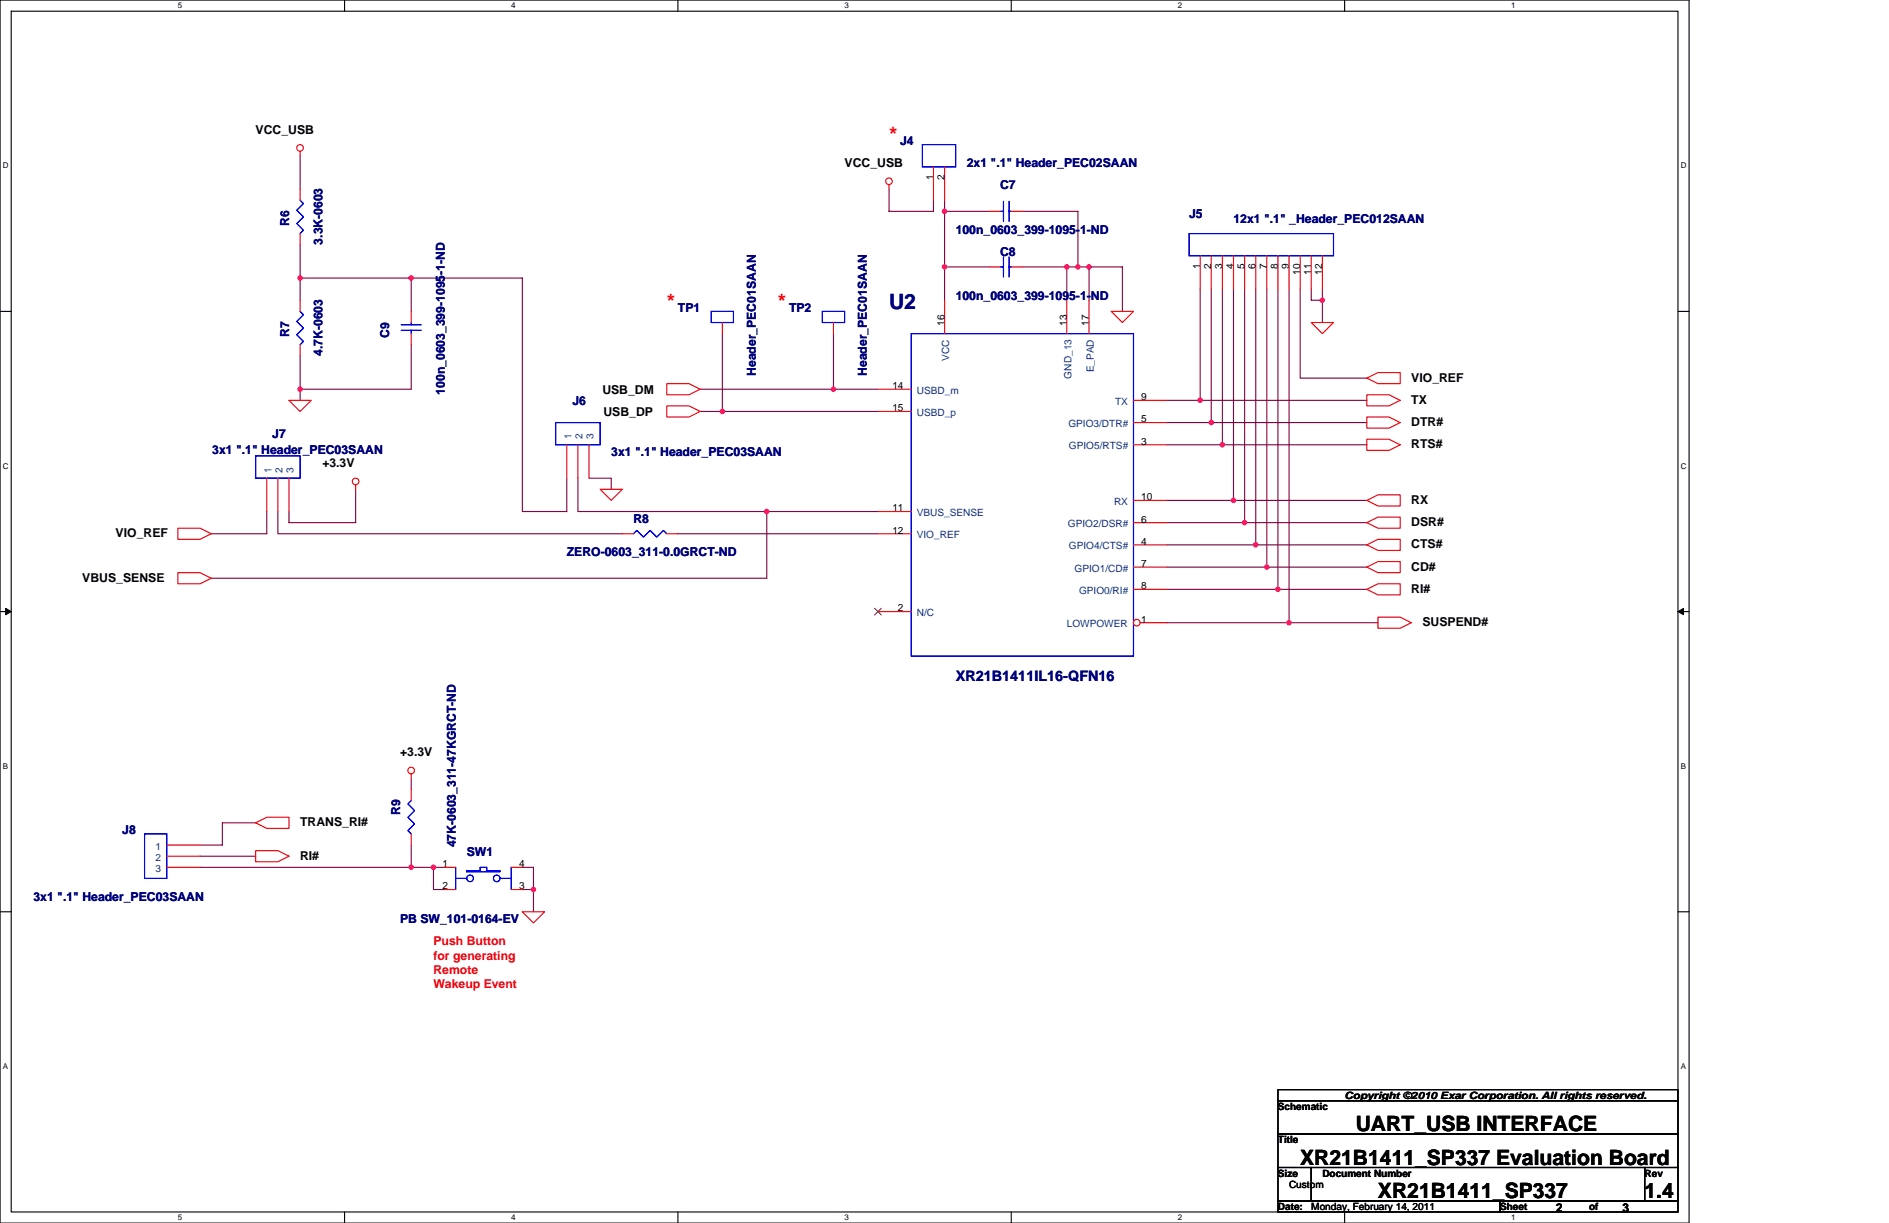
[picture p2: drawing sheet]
<svg xmlns="http://www.w3.org/2000/svg" width="432mm" height="279mm" viewBox="0 0 432 279" stroke-linecap="round" stroke-linejoin="round" font-family="sans-serif">
<path d="M0 0h386.1v279.4h-386.1zM2.6 2.6h381v274.3h-381z" fill="none" stroke="#000" stroke-width=".25"/>
<g fill="#fff">
<path d="M40.7 .3h1v2h-1z"/>
<path d="M40.7 277.1h1v2.1h-1z"/>
</g>
<path d="M78.8 0v2.6M78.8 276.9v2.5" fill="none" stroke="#000" stroke-width=".25"/>
<g fill="#fff">
<path d="M116.9 .3h1v2h-1z"/>
<path d="M116.9 277.1h1v2.1h-1z"/>
</g>
<path d="M155 0v2.6M155 276.9v2.5" fill="none" stroke="#000" stroke-width=".25"/>
<g fill="#fff">
<path d="M193.1 .3h1v2h-1z"/>
<path d="M193.1 277.1h1v2.1h-1z"/>
</g>
<path d="M231.2 0v2.6M231.2 276.9v2.5" fill="none" stroke="#000" stroke-width=".25"/>
<g fill="#fff">
<path d="M269.3 .3h1v2h-1z"/>
<path d="M269.3 277.1h1v2.1h-1z"/>
</g>
<path d="M307.4 0v2.6M307.4 276.9v2.5" fill="none" stroke="#000" stroke-width=".25"/>
<g fill="#fff">
<path d="M345.5 .3h1v2h-1z"/>
<path d="M345.5 277.1h1v2.1h-1z"/>
<path d="M.7 36.9h1.2v2h-1.2z"/>
<path d="M384.2 36.9h1.3v2h-1.3z"/>
<path d="M.7 105.4h1.2v2.1h-1.2z"/>
<path d="M384.2 105.4h1.3v2.1h-1.3z"/>
</g>
<path d="M0 71.1h2.6M383.6 71.1h2.5" fill="none" stroke="#000" stroke-width=".25"/>
<g fill="#fff">
<path d="M.7 174h1.2v2h-1.2z"/>
<path d="M384.2 174h1.2v2h-1.2z"/>
</g>
<path d="M0 139.7h2.6M383.6 139.7h2.5" fill="none" stroke="#000" stroke-width=".25"/>
<path d="M1.3 139l1.3 .7-1.3 .7zM383.6 139.7l1.2-.7v1.4z" fill="#000" stroke="#000" stroke-width=".23"/>
<g fill="#fff">
<path d="M.7 242.6h1.2v2h-1.2z"/>
<path d="M384.2 242.6h1.2v2h-1.2z"/>
</g>
<path d="M0 208.3h2.6M383.6 208.3h2.5M292.1 251.5h91.5v7.6h-91.5zM292.1 259.1h91.5v7.6h-91.5zM292.1 248.9h91.5v2.6h-91.5zM292.1 266.7h7.6v7.6h-7.6zM292.1 274.3h50.8v2.6h-50.8zM299.7 266.7h76.2v7.6h-76.2zM342.9 274.3h40.7v2.6h-40.7zM375.9 266.7h7.7v7.6h-7.7z" fill="none" stroke="#000" stroke-width=".25"/>
<g fill="none" stroke="#800040" stroke-width=".25">
<path d="M68.6 35.6v7.6M68.6 55.9v12.7M203.2 43.2v5.1h10.2v-2.6M215.9 45.7v2.6h10.2M215.9 48.3v20.3M233.7 48.3h12.7v12.7M68.6 63.5h50.8v53.4h10.2v-7.7M94 63.5v7.6M94 78.8v10.1h-25.4M165.1 76.2v17.8M190.5 76.2v12.7M215.9 61h10.2"/>
<path d="M233.7 61h22.9v10.1M243.9 61v7.6M248.9 61v7.6M274.3 66.1v25.4M276.9 66.1v30.4M279.4 66.1v35.5M282 66.1v48.2M284.5 66.1v53.3M287 66.1v58.4M289.6 66.1v63.5M292.1 66.1v68.5M294.7 66.1v76.2"/>
<path d="M297.2 66.1v20.3h15.2M299.7 66.1v2.5h2.6M302.3 66.1v7.6M68.6 81.3v10.2M160 88.9h40.7M160 94h40.7M266.7 96.5h45.7M266.7 91.5h45.7M61 116.9v5h-12.7M63.5 116.9v5h78.8M81.3 111.8v7.6h-15.2v-2.5M132.1 109.2v7.7h43.2"/>
<path d="M134.6 109.2h5.1v2.6M175.3 116.9h25.4M175.3 116.9v15.2h-127M266.7 119.4h45.7M266.7 101.6h45.7M266.7 114.3h45.7M155 121.9h45.7M266.7 134.6h45.7M266.7 129.6h45.7M266.7 124.5h45.7M266.7 142.3h48.3M94 177.8v2.6"/>
<path d="M45.7 198.1h55.9M45.7 195.6h12.7M58.4 188h-7.6v5.1h-5.1M94 193.1v5M99.1 198.1v5.1h2.5M119.4 198.1h2.5v5.1M119.4 203.2h2.5v5.1"/>
</g>
<g fill="#f0f" stroke="#f0f" stroke-width=".25">
<circle cx="121.9" cy="203.2" r=".5"/>
<circle cx="99.1" cy="198.1" r=".5"/>
<circle cx="276.9" cy="96.5" r=".5"/>
<circle cx="165.1" cy="94" r=".5"/>
<circle cx="274.3" cy="91.4" r=".5"/>
<circle cx="248.9" cy="61" r=".5"/>
<circle cx="190.5" cy="88.9" r=".5"/>
<circle cx="279.4" cy="101.6" r=".5"/>
<circle cx="281.9" cy="114.3" r=".5"/>
<circle cx="284.5" cy="119.4" r=".5"/>
<circle cx="287" cy="124.5" r=".5"/>
<circle cx="289.6" cy="129.5" r=".5"/>
<circle cx="292.1" cy="134.6" r=".5"/>
<circle cx="294.6" cy="142.2" r=".5"/>
<circle cx="215.9" cy="61" r=".5"/>
<circle cx="215.9" cy="48.3" r=".5"/>
<circle cx="94" cy="198.1" r=".5"/>
<circle cx="246.4" cy="61" r=".5"/>
<circle cx="175.3" cy="116.8" r=".5"/>
<circle cx="302.3" cy="68.6" r=".5"/>
<circle cx="94" cy="63.5" r=".5"/>
<circle cx="68.6" cy="88.9" r=".5"/>
<circle cx="68.6" cy="63.5" r=".5"/>
<circle cx="243.8" cy="61" r=".5"/>
</g>
<g fill="none" stroke="#f00" stroke-width=".25">
<path d="M68.6 34.6v1M213.4 38.1v7.6M215.9 38.1v7.6M68.6 43.2v2.5M68.6 53.4v2.5M203.2 42.2v1M226.1 48.3h2.5M231.2 48.3h2.5M274.3 58.4v7.7M276.9 58.4v7.7M279.4 58.4v7.7M282 58.4v7.7"/>
<path d="M284.5 58.4v7.7M287 58.4v7.7M289.6 58.4v7.7M292.1 58.4v7.7M294.7 58.4v7.7M297.2 58.4v7.7M299.7 58.4v7.7M302.3 58.4v7.7M68.6 68.6v2.5M68.6 78.8v2.5M165.1 73.7v2.5M190.5 73.7v2.5"/>
<path d="M226.1 61h2.5M231.2 61h2.5M254 71.1h5.1l-2.5 2.6zM299.7 73.7h5.1l-2.5 2.5zM66.1 91.5h5l-2.5 2.5zM152.4 92.7h5.1l2.5 1.3-2.5 1.3h-5.1zM152.4 87.7h5.1l2.5 1.2-2.5 1.3h-5.1zM312.4 90.2h5.1l2.6 1.3-2.6 1.2h-5.1zM312.4 86.4l2.6-1.3h5.1v2.6h-5.1zM312.4 95.3h5.1l2.6 1.2-2.6 1.3h-5.1zM61 109.2v7.7M63.5 109.2v7.7"/>
<path d="M66.1 109.2v7.7M81.3 110.8v1M137.2 111.8h5.1l-2.6 2.5zM312.4 100.4h5.1l2.6 1.2-2.6 1.3h-5.1zM312.4 114.3l2.6-1.2h5.1v2.5h-5.1zM312.4 119.4l2.6-1.3h5.1v2.6h-5.1zM40.7 130.8h5l2.6 1.3-2.6 1.3h-5zM40.7 120.7h5l2.6 1.2-2.6 1.3h-5zM142.3 121.9h2.5M152.4 121.9h2.6M312.4 124.5l2.6-1.3h5.1v2.6h-5.1zM312.4 129.6l2.6-1.3h5.1v2.5h-5.1z"/>
<path d="M312.4 134.6l2.6-1.2h5.1v2.5h-5.1zM315 141h5.1l2.5 1.3-2.5 1.2h-5.1zM94 176.8v1M38.1 198.1h7.6M38.1 193.1h7.6M38.1 195.6h7.6M58.4 194.3h5.1l2.6 1.3-2.6 1.3h-5.1zM58.4 188l2.6-1.3h5.1v2.6h-5.1zM101.6 198.1h2.6M116.9 198.1h2.5M101.6 203.2h2.6M116.9 203.2h2.5"/>
<path d="M119.4 208.3h5.1l-2.6 2.5z"/>
<circle cx="68.6" cy="33.8" r=".76"/>
<circle cx="203.2" cy="41.4" r=".76"/>
<circle cx="81.3" cy="110" r=".76"/>
<circle cx="94" cy="176" r=".76"/>
</g>
<g fill="none" stroke="#00f" stroke-width=".25">
<path d="M210.8 33h7.7v5.1h-7.7zM68.6 45.7l.8 .8-1.6 1.5 1.6 1.6-1.6 1.5 1.6 1.5-.8 .8M228.6 48.3h.8M229.4 46v4.6M229.4 58.7v4.6M230.7 48.3h.5M230.7 46v4.6M230.7 58.7v4.6M271.8 53.4h33v5h-33zM68.6 71.1l.8 .8-1.6 1.5 1.6 1.6-1.6 1.5 1.6 1.5-.8 .8M162.6 71.1h5.1v2.6h-5.1zM188 71.1h5.1v2.6h-5.1z"/>
<path d="M208.3 76.2h50.8v73.7h-50.8zM228.6 61h.8M230.7 61h.5M58.4 104.2h10.2v5h-10.2zM144.8 121.9l.8-.7 1.5 1.5 1.5-1.5 1.5 1.5 1.6-1.5 .7 .7M33 190.5h5.1v10.2h-5.1zM104.2 198.1v5.1M106.7 198.9h3v-.8h1.6v.8h3v.3h-7.6zM116.9 198.1v5.1M104.2 200.7h2.5M114.3 200.7h2.6"/>
<circle cx="107.4" cy="200.7" r=".76"/>
<circle cx="113.5" cy="200.7" r=".76"/>
</g>
<circle cx="259.8" cy="142.2" r=".76" fill="#fff" stroke="#f00" stroke-width=".25"/>
<g fill="none" stroke="#f00" stroke-width=".25">
<path d="M94 71.1v2.6M94 76.2v2.6M215.9 68.6v7.6M243.9 68.6v7.6M248.9 68.6v7.6M200.7 88.9h7.6M200.7 94h7.6M259.1 96.5h7.6M259.1 91.5h7.6M129.6 101.6v7.6M132.1 101.6v7.6M134.6 101.6v7.6"/>
<path d="M200.7 116.9h7.6M259.1 101.6h7.6M259.1 119.4h7.6M259.1 114.3h7.6M200.7 139.7h7.6M200.7 121.9h7.6M259.1 124.5h7.6M259.1 129.6h7.6M259.1 134.6h7.6M260.6 142.3h6.1M94 180.4v2.5M94 190.5v2.6"/>
</g>
<path d="M199.9 139l1.6 1.5M201.4 139l-1.5 1.5" fill="none" stroke="#804000" stroke-width=".23"/>
<path d="M91.7 75.5h4.6M91.7 74.2h4.6M94 73.7v.5M94 75.5v.7M127 96.5h10.2v5.1h-10.2zM94 182.9l-.8 .8 1.6 1.5-1.6 1.5 1.6 1.5-1.6 1.6 .8 .7" fill="none" stroke="#00f" stroke-width=".25"/>
<g fill="#f0f" stroke="#f0f" stroke-width=".25">
<circle cx="121.9" cy="203.2" r=".5"/>
<circle cx="99.1" cy="198.1" r=".5"/>
<circle cx="276.9" cy="96.5" r=".5"/>
<circle cx="165.1" cy="94" r=".5"/>
<circle cx="274.3" cy="91.4" r=".5"/>
<circle cx="248.9" cy="61" r=".5"/>
<circle cx="190.5" cy="88.9" r=".5"/>
<circle cx="279.4" cy="101.6" r=".5"/>
<circle cx="281.9" cy="114.3" r=".5"/>
<circle cx="284.5" cy="119.4" r=".5"/>
<circle cx="287" cy="124.5" r=".5"/>
<circle cx="289.6" cy="129.5" r=".5"/>
<circle cx="292.1" cy="134.6" r=".5"/>
<circle cx="294.6" cy="142.2" r=".5"/>
<circle cx="215.9" cy="61" r=".5"/>
<circle cx="215.9" cy="48.3" r=".5"/>
<circle cx="94" cy="198.1" r=".5"/>
<circle cx="246.4" cy="61" r=".5"/>
<circle cx="175.3" cy="116.8" r=".5"/>
<circle cx="302.3" cy="68.6" r=".5"/>
<circle cx="94" cy="63.5" r=".5"/>
<circle cx="68.6" cy="88.9" r=".5"/>
<circle cx="68.6" cy="63.5" r=".5"/>
<circle cx="243.8" cy="61" r=".5"/>
</g>
<g font-size="4.8" fill="#f00">
<text x="203.2" y="32.4">*</text>
<text x="152.4" y="70.5">*</text>
<text x="177.8" y="70.5">*</text>
</g>
<text font-size="4.8" fill="#000080" x="203.2" y="70.5">U2</text>
<g font-size="4.8">
<text x="309.9" y="258.5">UART_USB INTERFACE</text>
<text x="297.2" y="266.1">XR21B1411_SP337 Evaluation Board</text>
<text x="315" y="273.7">XR21B1411_SP337</text>
<text x="375.9" y="273.7">1.4</text>
</g>
<text font-size="3.3" fill="#000080" x="218.5" y="155.5">XR21B1411IL16-QFN16</text>
<g font-size="2.8">
<text x="58.4" y="30.5">VCC_USB</text>
<text x="193.1" y="38.2">VCC_USB</text>
<text x="137.7" y="90">USB_DM</text>
<text x="322.6" y="87.2">VIO_REF</text>
<text x="137.9" y="95.1">USB_DP</text>
<text x="322.6" y="92.3">TX</text>
<text x="322.6" y="97.3">DTR#</text>
<text x="73.7" y="106.7">+3.3V</text>
<text x="322.6" y="102.4">RTS#</text>
<text x="322.6" y="115.1">RX</text>
<text x="26.4" y="122.7">VIO_REF</text>
<text x="322.6" y="120.2">DSR#</text>
<text x="322.6" y="125.3">CTS#</text>
<text x="322.6" y="130.4">CD#</text>
<text x="18.8" y="132.9">VBUS_SENSE</text>
<text x="322.6" y="135.4">RI#</text>
<text x="325.1" y="143.1">SUSPEND#</text>
<text x="91.5" y="172.8">+3.3V</text>
<text x="68.6" y="188.8">TRANS_RI#</text>
<text x="68.6" y="196.4">RI#</text>
<text x="355.6" y="276.9">2</text>
<text x="370.9" y="276.9">3</text>
</g>
<g font-size="2.8" fill="#000080">
<text x="205.8" y="33.1">J4</text>
<text x="221" y="38.2">2x1 &quot;.1&quot; Header_PEC02SAAN</text>
<text x="228.6" y="43.2">C7</text>
<text x="66.1" y="51.6" transform="rotate(-90 66.1 51.6)">R6</text>
<text x="218.5" y="53.4">100n_0603_399-1095-1-ND</text>
<text x="271.8" y="49.8">J5</text>
<text x="282" y="50.9">12x1 &quot;.1&quot; _Header_PEC012SAAN</text>
<text x="73.7" y="55.9" transform="rotate(-90 73.7 55.9)">3.3K-0603</text>
<text x="228.6" y="58.5">C8</text>
<text x="155" y="71.2">TP1</text>
<text x="180.4" y="71.2">TP2</text>
<text x="218.5" y="68.6">100n_0603_399-1095-1-ND</text>
<text x="66.1" y="77" transform="rotate(-90 66.1 77)">R7</text>
<text x="89" y="77.2" transform="rotate(-90 89 77.2)">C9</text>
<text x="73.7" y="81.3" transform="rotate(-90 73.7 81.3)">4.7K-0603</text>
<text x="172.8" y="85.9" transform="rotate(-90 172.8 85.9)">Header_PEC01SAAN</text>
<text x="198.2" y="85.9" transform="rotate(-90 198.2 85.9)">Header_PEC01SAAN</text>
<text x="101.7" y="90.2" transform="rotate(-90 101.7 90.2)">100n_0603_399-1095-1-ND</text>
<text x="130.8" y="92.5">J6</text>
<text x="62.3" y="100.1">J7</text>
<text x="48.5" y="103.7">3x1 &quot;.1&quot; Header_PEC03SAAN</text>
<text x="139.7" y="104.2">3x1 &quot;.1&quot; Header_PEC03SAAN</text>
<text x="144.8" y="119.4">R8</text>
<text x="129.6" y="127.1">ZERO-0603_311-0.0GRCT-ND</text>
<text x="28" y="190.6">J8</text>
<text x="91.5" y="186.2" transform="rotate(-90 91.5 186.2)">R9</text>
<text x="104.2" y="193.6" transform="rotate(-90 104.2 193.6)">47K-0603_311-47KGRCT-ND</text>
<text x="106.7" y="195.6">SW1</text>
<text x="7.6" y="205.8">3x1 &quot;.1&quot; Header_PEC03SAAN</text>
<text x="91.5" y="210.9">PB SW_101-0164-EV</text>
</g>
<g font-size="2.8" fill="#f00">
<text x="99.1" y="216">Push Button</text>
<text x="99.1" y="219.2">for generating</text>
<text x="99.1" y="222.5">Remote</text>
<text x="99.1" y="225.8">Wakeup Event</text>
</g>
<g font-size="2.3">
<text x="213.4" y="41.2" transform="rotate(-90 213.4 41.2)">1</text>
<text x="215.9" y="41.2" transform="rotate(-90 215.9 41.2)">2</text>
<text x="274.3" y="61.5" transform="rotate(-90 274.3 61.5)">1</text>
<text x="276.9" y="61.5" transform="rotate(-90 276.9 61.5)">2</text>
<text x="279.4" y="61.5" transform="rotate(-90 279.4 61.5)">3</text>
<text x="281.9" y="61.5" transform="rotate(-90 281.9 61.5)">4</text>
<text x="284.5" y="61.5" transform="rotate(-90 284.5 61.5)">5</text>
<text x="287" y="61.5" transform="rotate(-90 287 61.5)">6</text>
<text x="289.6" y="61.5" transform="rotate(-90 289.6 61.5)">7</text>
<text x="292.1" y="61.5" transform="rotate(-90 292.1 61.5)">8</text>
<text x="294.6" y="61.5" transform="rotate(-90 294.6 61.5)">9</text>
<text x="297.2" y="62.8" transform="rotate(-90 297.2 62.8)">10</text>
<text x="299.7" y="62.8" transform="rotate(-90 299.7 62.8)">11</text>
<text x="302.3" y="62.8" transform="rotate(-90 302.3 62.8)">12</text>
<text x="215.9" y="74.4" transform="rotate(-90 215.9 74.4)">16</text>
<text x="243.8" y="74.4" transform="rotate(-90 243.8 74.4)">13</text>
<text x="248.9" y="74.4" transform="rotate(-90 248.9 74.4)">17</text>
<text x="204" y="88.9">14</text>
<text x="204" y="94">15</text>
<text x="260.9" y="91.4">9</text>
<text x="260.9" y="101.6">3</text>
<text x="260.9" y="96.5">5</text>
<text x="204" y="116.8">11</text>
<text x="260.9" y="119.4">6</text>
<text x="260.9" y="114.3">10</text>
<text x="204" y="121.9">12</text>
<text x="260.9" y="124.5">4</text>
<text x="260.9" y="129.5">7</text>
<text x="260.9" y="134.6">8</text>
<text x="205.3" y="139.7">2</text>
<text x="260.9" y="142.2">1</text>
<text x="101.1" y="198.1">1</text>
<text x="101.1" y="203.2">2</text>
<text x="118.6" y="198.1">4</text>
<text x="118.6" y="203.2">3</text>
<text x="307.4" y="251">Copyright ©2010 Exar Corporation. All rights reserved.</text>
<text x="292.1" y="253.6">Schematic</text>
<text x="292.1" y="261.2">Title</text>
<text x="292.1" y="268.8">Size</text>
<text x="302.3" y="268.8">Document Number</text>
<text x="375.9" y="268.8">Rev</text>
<text x="294.7" y="271.3">Custom</text>
<text x="292.1" y="276.5">Date:</text>
<text x="299.7" y="276.4">Monday, February 14, 2011</text>
<text x="342.9" y="276.5">Sheet</text>
<text x="363.2" y="276.5">of</text>
</g>
<g font-size="2.3" fill="#004080">
<text x="217" y="82.4" transform="rotate(-90 217 82.4)">VCC</text>
<text x="209.6" y="90">USBD_m</text>
<text x="244.9" y="86.5" transform="rotate(-90 244.9 86.5)">GND_13</text>
<text x="250" y="85.1" transform="rotate(-90 250 85.1)">E_PAD</text>
<text x="209.6" y="95">USBD_p</text>
<text x="254.9" y="92.5">TX</text>
<text x="130.6" y="100.4" transform="rotate(-90 130.6 100.4)">1</text>
<text x="133.2" y="100.4" transform="rotate(-90 133.2 100.4)">2</text>
<text x="135.7" y="100.4" transform="rotate(-90 135.7 100.4)">3</text>
<text x="244.2" y="97.6">GPIO3/DTR#</text>
<text x="62" y="108" transform="rotate(-90 62 108)">1</text>
<text x="64.6" y="108" transform="rotate(-90 64.6 108)">2</text>
<text x="67.1" y="108" transform="rotate(-90 67.1 108)">3</text>
<text x="244.3" y="102.7">GPIO5/RTS#</text>
<text x="209.6" y="117.9">VBUS_SENSE</text>
<text x="254.7" y="115.4">RX</text>
<text x="209.6" y="123">VIO_REF</text>
<text x="244.1" y="120.4">GPIO2/DSR#</text>
<text x="244.3" y="125.5">GPIO4/CTS#</text>
<text x="245.6" y="130.6">GPIO1/CD#</text>
<text x="246.7" y="135.7">GPIO0/RI#</text>
<text x="209.6" y="140.8">N/C</text>
<text x="243.9" y="143.3">LOWPOWER</text>
<text x="35.6" y="194.1">1</text>
<text x="35.6" y="196.6">2</text>
<text x="35.6" y="199.2">3</text>
</g>
<g font-size="1.8">
<text x="40.7" y="1.9">5</text>
<text x="116.9" y="1.9">4</text>
<text x="193.1" y="1.9">3</text>
<text x="269.3" y="1.9">2</text>
<text x="345.5" y="1.9">1</text>
<text x=".7" y="38.5">D</text>
<text x="384.2" y="38.5">D</text>
<text x=".7" y="107.1">C</text>
<text x="384.2" y="107.1">C</text>
<text x=".7" y="175.6">B</text>
<text x="384.2" y="175.6">B</text>
<text x=".7" y="244.2">A</text>
<text x="384.2" y="244.2">A</text>
<text x="40.7" y="278.8">5</text>
<text x="116.9" y="278.8">4</text>
<text x="193.1" y="278.8">3</text>
<text x="269.3" y="278.8">2</text>
<text x="345.5" y="278.8">1</text>
</g>
</svg>
